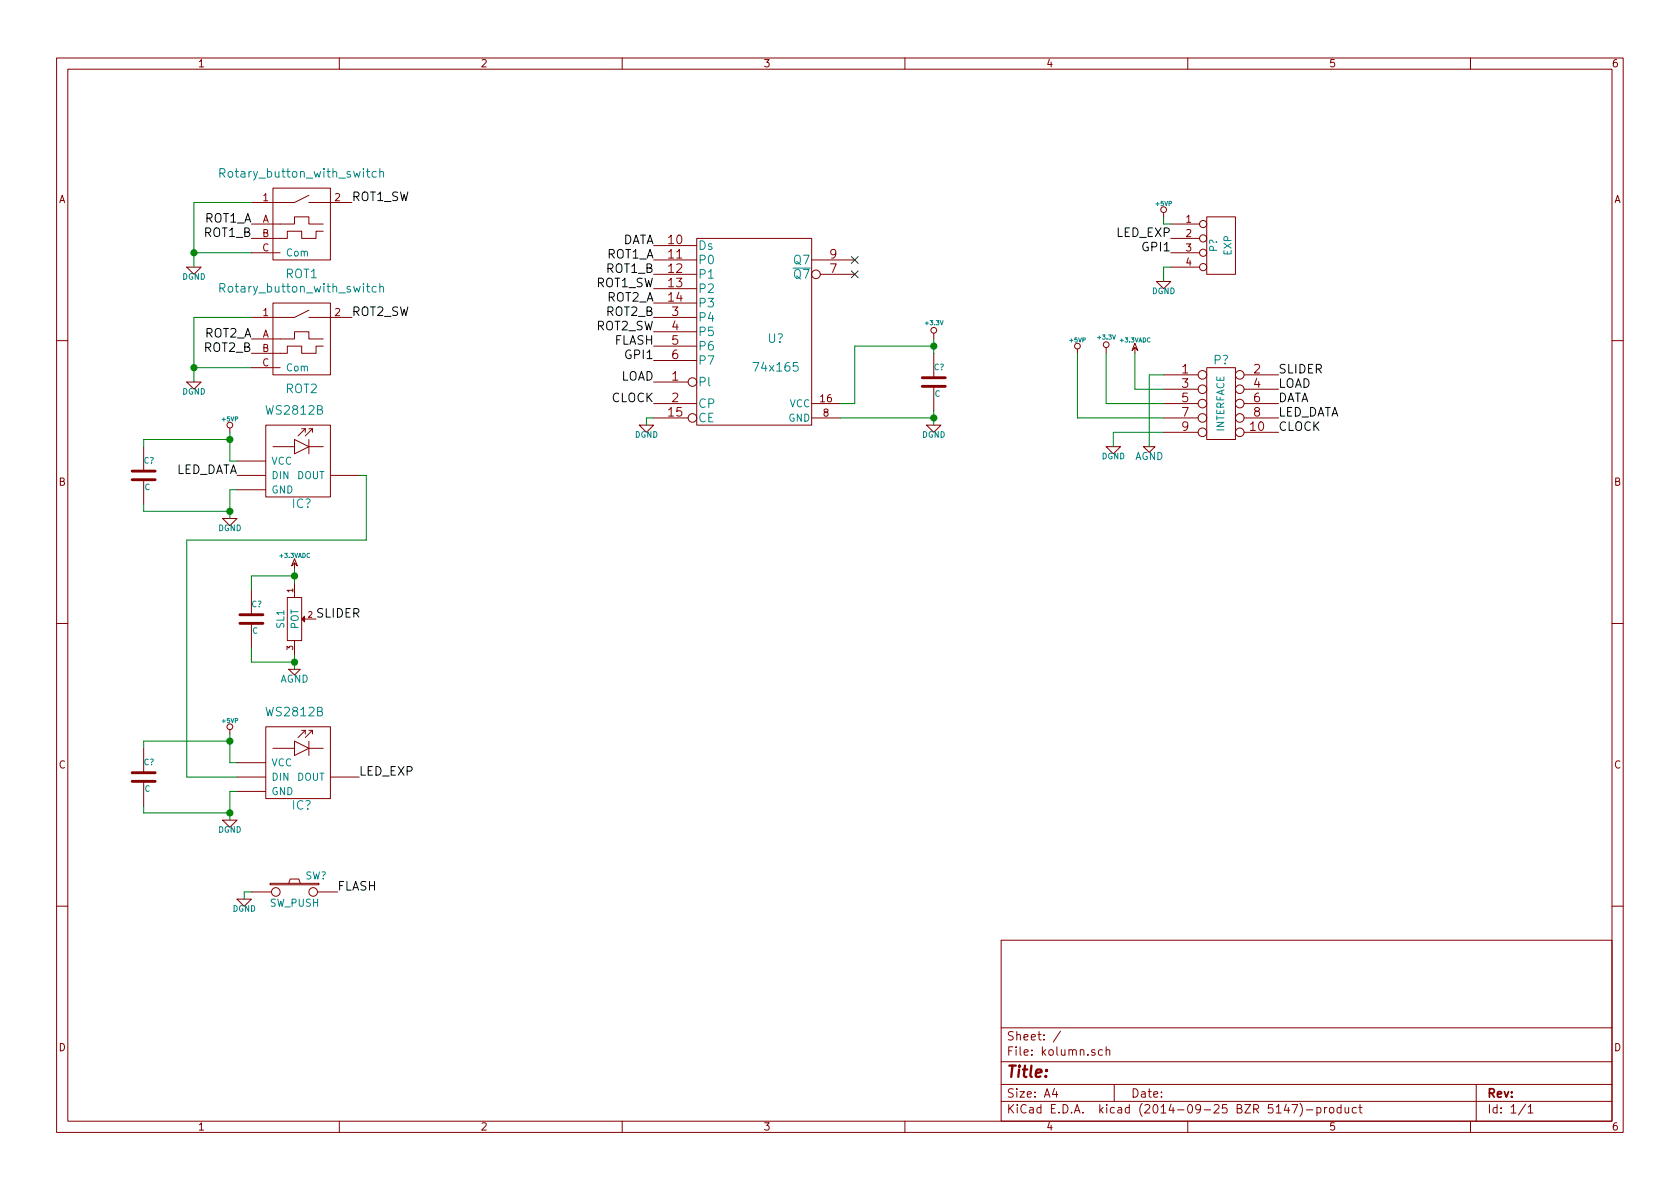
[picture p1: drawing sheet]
<svg xmlns="http://www.w3.org/2000/svg" width="297mm" height="210mm" viewBox="0 0 297 210" stroke-linecap="round" stroke-linejoin="round" font-family="sans-serif">
<g fill="none" stroke="#840000" stroke-width=".18">
<path d="M10 10.3h277v189.9h-277zM12 12.2h273v186.1h-273zM60 10.3v1.9M110 10.3v1.9M160 10.3v1.9M210 10.3v1.9M260 10.3v1.9M44.4 39.6h7.7v-1.3h2.5v1.3h2.5M48.3 33.3h10.1v12.7h-10.1zM54.6 34.5l-2.5 1.3h-7.7M54.6 35.8h7.6M205.7 37.6v.7"/>
<path d="M207 39.6h5.1M213.4 38.3h5v10.2h-5zM33 47.2h2.6l-1.3 1.3zM44.4 59.9h7.7v-1.2h2.5v1.2h2.5M44.4 44.7h5.1M48.3 53.6h10.1v12.7h-10.1zM54.6 54.9l-2.5 1.2h-7.7M54.6 56.1h7.6M57.1 40.9h-1.2v1.3h-2.6v-1.3h-2.5v1.3h-6.4M115.6 56.1h7.6M115.6 58.7h7.6M115.6 48.5h7.6"/>
<path d="M115.6 46h7.6M115.6 43.4h7.6M115.6 51h7.6M115.6 53.6h7.6M123.2 42.2h20.3v33h-20.3zM143.5 46h7.6M145 48.5h6.1M165.1 58.9v1M204.5 49.8h2.5l-1.3 1.2zM207 42.2h5.1M207 44.7h5.1M207 47.2h5.1"/>
<path d="M10 60.2h2M25.4 79v4.3M33 67.6h2.6l-1.3 1.2zM40.6 75.7v.7M44.4 65h5.1M47 75.2h11.4v12.7h-11.4zM48.3 79h3.8M52.1 77.7l2.5 1.3-2.5 1.3zM53.3 75.8h.7M54 75.8l-1.3 1.3M54 75.8v.6M54.6 79h2.5"/>
<path d="M54.6 75.8h.6M54.6 77.7v2.6M55.2 76.4v-.6l-1.2 1.3M57.1 61.2h-1.2v1.3h-2.6v-1.3h-2.5v1.3h-6.4M113 75.2h2.6l-1.3 1.2zM115.6 67.6h6.1M115.6 71.4h7.6M115.6 61.2h7.6M115.6 63.7h7.6M115.6 73.9h6.1M143.5 71.4h5.1M143.5 73.9h5.1"/>
<path d="M163.8 75.2h2.6l-1.3 1.2zM165.1 62.5v4.3M165.1 68.3v4.3M190.5 61.7v.8M195.6 61.5v1M195.6 79h2.5l-1.3 1.3zM200.7 61.5v1M200.7 60.7l.5 1.3-.5-.5-.5 .5zM202.2 79h2l-1 1zM205.7 71.4h6.1M205.7 73.9h6.1M205.7 66.3h6.1"/>
<path d="M205.7 68.8h6.1M205.7 76.4h6.1M213.4 65h5v12.7h-5zM220 71.4h6.1M220 73.9h6.1M220 66.3h6.1M220 68.8h6.1M220 76.4h6.1M285 60.2h2M25.4 84.8v4.3M39.4 91.7h2.5l-1.3 1.3zM41.9 84.1h5.1"/>
<path d="M41.9 86.6h5.1M41.9 81.5h5.1M52.1 99.6v1M52.1 98.8l.5 1.3-.5-.5-.5 .5zM58.4 84.1h5.1M10 110.3h2M44.4 104.4v4.3M44.4 110.2v4.3M50.8 105.7h2.5v7.6h-2.5zM51.1 118.4h2l-1 1zM52.1 103.1v2.6M52.1 113.3v2.5"/>
<path d="M53.8 109.5h2.1M285 110.3h2M25.4 132.3v4.3M25.4 138.2v4.3M40.6 129v.8M41.9 137.4h5.1M41.9 139.9h5.1M41.9 134.9h5.1M47 128.5h11.4v12.7h-11.4zM48.3 132.3h3.8M52.1 131.1l2.5 1.2-2.5 1.3zM53.3 129.2h.7"/>
<path d="M54 129.2v.6M54 129.2l-1.3 1.2M54.6 131.1v2.5M54.6 132.3h2.5M54.6 129.2h.6M55.2 129.8v-.6l-1.2 1.2M58.4 137.4h5.1M39.4 145h2.5l-1.3 1.3zM41.9 159h2.5l-1.2 1.3zM44.4 157.7h3.6M47.8 156.2h8.6v.3h-8.6zM51.1 156.2l.2-.8h1.5l.3 .8"/>
<path d="M56.1 157.7h3.6M10 160.2h2M177 166.3h108v32h-108zM285 160.2h2M60 198.3v1.9M110 198.3v1.9M160 198.3v1.9M177 194.8h108M177 191.8h108M177 187.8h108M177 181.8h108M186.4 192.5l-.3 1h.9"/>
<path d="M186.8 193v1M187.5 182.3l-1.3 2M194.9 185.7l-.4-.1-.3 .3 .1 .6 .2 .1 .4-.1M195.6 185.7l.2-.1 .4 .1v.9M195.6 185.1v1.5M197 191.8v3M210 198.3v1.9M227.4 195.2l-.3 1.1h.9M227.8 195.8v1M228.4 195.3h1l-.6 1.5M229.8 195.1a1.71 1.71 0 0 1 0 2.3M231 196.3h1.1"/>
<path d="M232.8 195.9l.5-.1 .3 .3-.2 .6h-.6M232.8 195.8v1.5M234.2 195.8v1M234.6 195.8l-.4 .3M235.1 196l.2-.2 .5 .2v.5l-.1 .2-.4 .1-.2-.1zM237.1 195.9l-.4-.1-.3 .3 .1 .6 .2 .1 .4-.1M237.1 195.3v1.5M237.8 195.8l.1 .9 .4 .1 .2-.1M238.5 195.8v1M239.8 195.9l-.4-.1-.3 .3 .1 .6 .2 .1 .4-.1M240.3 195.8h.5M240.5 195.3v1.3l.3 .2"/>
<path d="M260 198.3v1.9M261 191.8v6.5M269.7 195.2l-1.2 2M270.2 195.8l.4-.5v1.5M270.2 196.8h.8"/>
<circle cx="205.7" cy="37.1" r=".51"/>
<circle cx="212.7" cy="39.6" r=".63"/>
<circle cx="144.3" cy="48.5" r=".76"/>
<circle cx="165.1" cy="58.4" r=".51"/>
<circle cx="212.7" cy="44.7" r=".63"/>
<circle cx="212.7" cy="42.2" r=".63"/>
<circle cx="212.7" cy="47.2" r=".63"/>
<circle cx="40.6" cy="75.2" r=".51"/>
<circle cx="122.4" cy="73.9" r=".76"/>
<circle cx="122.4" cy="67.6" r=".76"/>
<circle cx="190.5" cy="61.2" r=".51"/>
<circle cx="195.6" cy="61" r=".51"/>
<circle cx="212.6" cy="66.3" r=".76"/>
<circle cx="212.6" cy="71.4" r=".76"/>
<circle cx="212.6" cy="76.4" r=".76"/>
<circle cx="212.6" cy="68.8" r=".76"/>
<circle cx="212.6" cy="73.9" r=".76"/>
<circle cx="219.2" cy="71.4" r=".76"/>
<circle cx="219.2" cy="76.4" r=".76"/>
<circle cx="219.2" cy="68.8" r=".76"/>
<circle cx="219.2" cy="73.9" r=".76"/>
<circle cx="219.2" cy="66.3" r=".76"/>
<circle cx="40.6" cy="128.5" r=".51"/>
<circle cx="48.8" cy="157.7" r=".76"/>
<circle cx="55.4" cy="157.7" r=".76"/>
</g>
<path d="M38.9 30.6h.7l.2-.3-.1-.3-.2-.2h-.6v1.5M66.5 30.4a.48 .48 0 0 0-.6 .1v.7a.48 .48 0 0 0 .6 .1M67.2 30.5v-.1a.36 .36 0 0 1 .6 .2v.7M67.2 29.8v1.5M38.9 50.9h.7l.2-.3-.1-.3-.2-.2h-.6v1.6M66.5 50.7a.48 .48 0 0 0-.6 .1v.7a.48 .48 0 0 0 .6 .1M67.2 50.8v-.1a.36 .36 0 0 1 .6 .2v.8M67.2 50.1v1.6" fill="none" stroke="#008484" stroke-width=".18"/>
<path d="M53.3 109.5l.5-.5v1z" fill="#840000" stroke="#840000" stroke-width=".18"/>
<path d="M163.1 68.3h4M163.1 66.8h4M23.4 84.8h4M23.4 83.3h4M42.4 110.2h4.1M42.4 108.7h4.1M23.4 138.2h4M23.4 136.6h4" fill="none" stroke="#840000" stroke-width=".51"/>
<g fill="none" stroke="#008400" stroke-width=".18">
<path d="M44.4 35.8h-10.1v11.4M205.7 38.3v1.3h1.3M34.3 44.7h10.1M44.4 56.1h-10.1v11.5M165.1 59.9v2.6M207 47.2h-1.3v2.6M34.3 65h10.1M40.6 77.7h-15.2v1.3M40.6 76.4v5.1h1.3M115.6 73.9h-1.3v1.3M148.6 73.9h16.5M165.1 72.6v2.6"/>
<path d="M165.1 61.2h-14v10.2h-2.5M190.5 62.5v11.4h15.2M195.6 62.5v8.9h10.1M200.7 62.5v6.3h5M205.7 66.3h-2.5v12.7M205.7 76.4h-8.9v2.6M25.4 89.1v1.3h15.2M41.9 86.6h-1.3v5.1M63.5 84.1h1.3v11.4h-31.8v41.9h8.9M44.4 114.5v2.6h7.7M52.1 101.8h-7.7v2.6M52.1 100.6v2.5"/>
<path d="M52.1 115.8v2.6M40.6 129.8v5.1h1.3M40.6 131.1h-15.2v1.2M41.9 139.9h-1.3v5.1M25.4 142.5v1.3h15.2M44.4 157.7h-1.2v1.3"/>
</g>
<g fill="#008400" stroke="#008400" stroke-width=".25">
<circle cx="40.6" cy="90.4" r=".51"/>
<circle cx="40.6" cy="77.7" r=".51"/>
<circle cx="40.6" cy="143.8" r=".51"/>
<circle cx="40.6" cy="131.1" r=".51"/>
<circle cx="34.3" cy="44.7" r=".51"/>
<circle cx="34.3" cy="65" r=".51"/>
<circle cx="165.1" cy="73.9" r=".51"/>
<circle cx="165.1" cy="61.2" r=".51"/>
<circle cx="52.1" cy="117.1" r=".51"/>
<circle cx="52.1" cy="101.8" r=".51"/>
</g>
<path d="M150.5 45.4l1.2 1.2M150.5 47.9l1.2 1.2M151.7 45.4l-1.2 1.2M151.7 47.9l-1.2 1.2" fill="none" stroke="#000084" stroke-width=".18"/>
<text font-size="2.8" fill="#840000" x="178" y="190.5">Title:</text>
<g font-size="2.1" fill="#008484">
<text x="39.5" y="31.4">Rotary_button_with_switch</text>
<text x="123.4" y="44.2">Ds</text>
<text x="123.4" y="46.7">P0</text>
<text x="140.4" y="46.7">Q7</text>
<text x="39.5" y="51.7">Rotary_button_with_switch</text>
<text x="50.5" y="49.2">ROT1</text>
<text x="123.4" y="49.3">P1</text>
<text x="123.4" y="51.8">P2</text>
<text x="140.4" y="49.3">Q7</text>
<text x="123.4" y="56.9">P4</text>
<text x="123.4" y="59.4">P5</text>
<text x="123.4" y="54.4">P3</text>
<text x="123.4" y="62">P6</text>
<text x="123.4" y="64.5">P7</text>
<text x="133.6" y="65.7">74x165</text>
<text x="135.8" y="60.6">U?</text>
<text x="214.6" y="64.4">P?</text>
<text x="50.5" y="69.5">ROT2</text>
<text x="123.4" y="68.3">Pl</text>
<text x="47.2" y="73.3">WS2812B</text>
<text x="123.4" y="72.1">CP</text>
<text x="123.4" y="74.7">CE</text>
<text x="51.6" y="89.8">IC?</text>
<text x="47.2" y="126.7">WS2812B</text>
<text x="51.6" y="143.2">IC?</text>
</g>
<g font-size="2.1">
<text x="62.2" y="35.6">ROT1_SW</text>
<text x="36.1" y="39.4">ROT1_A</text>
<text x="36.1" y="41.9">ROT1_B</text>
<text x="197.3" y="41.9">LED_EXP</text>
<text x="107.2" y="45.7">ROT1_A</text>
<text x="109.7" y="43.2">DATA</text>
<text x="202.2" y="44.4">GPI1</text>
<text x="105.3" y="50.8">ROT1_SW</text>
<text x="107.2" y="48.3">ROT1_B</text>
<text x="107.2" y="53.3">ROT2_A</text>
<text x="36.1" y="59.7">ROT2_A</text>
<text x="62.2" y="55.9">ROT2_SW</text>
<text x="105.3" y="58.4">ROT2_SW</text>
<text x="107.2" y="55.9">ROT2_B</text>
<text x="36.1" y="62.2">ROT2_B</text>
<text x="108.5" y="61">FLASH</text>
<text x="110.7" y="63.5">GPI1</text>
<text x="108" y="71.1">CLOCK</text>
<text x="109.6" y="67.3">LOAD</text>
<text x="226.1" y="71.1">DATA</text>
<text x="226.1" y="68.6">LOAD</text>
<text x="226.1" y="66">SLIDER</text>
<text x="226.1" y="76.2">CLOCK</text>
<text x="226.1" y="73.7">LED_DATA</text>
<text x="30.6" y="83.8">LED_DATA</text>
<text x="55.9" y="109.2">SLIDER</text>
<text x="63.5" y="137.2">LED_EXP</text>
<text x="59.7" y="157.5">FLASH</text>
</g>
<g font-size="2.1" fill="#840000">
<text x="118.2" y="43.2">10</text>
<text x="118.2" y="45.7">11</text>
<text x="146.7" y="45.7">9</text>
<text x="118.2" y="48.3">12</text>
<text x="118.2" y="50.8">13</text>
<text x="118.2" y="53.3">14</text>
<text x="146.7" y="48.3">7</text>
<text x="118.8" y="55.9">3</text>
<text x="118.8" y="58.4">4</text>
<text x="118.8" y="61">5</text>
<text x="118.8" y="63.5">6</text>
<text x="118.8" y="67.3">1</text>
<text x="118.8" y="71.1">2</text>
<text x="209" y="66">1</text>
<text x="209" y="68.6">3</text>
<text x="209" y="71.1">5</text>
<text x="221.7" y="66">2</text>
<text x="221.7" y="68.6">4</text>
<text x="221.7" y="71.1">6</text>
<text x="118.2" y="73.7">15</text>
<text x="209" y="73.7">7</text>
<text x="209" y="76.2">9</text>
<text x="221.1" y="76.2">10</text>
<text x="221.7" y="73.7">8</text>
<text x="178" y="184">Sheet: /</text>
<text x="178" y="186.7">File: kolumn.sch</text>
<text x="178" y="196.9">KiCad E.D.A. kicad (2014-09-25 BZR 5147)-product</text>
<text x="178" y="194.1">Size: A4</text>
<text x="200" y="194.1">Date:</text>
<text x="263" y="194.1">Rev:</text>
<text x="263" y="196.9">Id: 1/1</text>
</g>
<g font-size="1.8" fill="#840000">
<text x="35" y="11.9">1</text>
<text x="85" y="11.9">2</text>
<text x="135" y="11.9">3</text>
<text x="185" y="11.9">4</text>
<text x="235" y="11.9">5</text>
<text x="285" y="11.9">6</text>
<text x="10.4" y="35.9">A</text>
<text x="46.5" y="35.6">1</text>
<text x="59.2" y="35.6">2</text>
<text x="285.4" y="35.9">A</text>
<text x="46.4" y="39.4">A</text>
<text x="46.4" y="41.9">B</text>
<text x="209.7" y="39.4">1</text>
<text x="209.7" y="41.9">2</text>
<text x="46.4" y="44.4">C</text>
<text x="209.7" y="44.4">3</text>
<text x="209.7" y="47">4</text>
<text x="46.4" y="59.7">A</text>
<text x="46.5" y="55.9">1</text>
<text x="59.2" y="55.9">2</text>
<text x="46.4" y="62.2">B</text>
<text x="46.4" y="64.8">C</text>
<text x="145.1" y="71.1">16</text>
<text x="145.6" y="73.7">8</text>
<text x="10.4" y="85.9">B</text>
<text x="285.4" y="85.9">B</text>
<text x="10.4" y="135.9">C</text>
<text x="285.4" y="135.9">C</text>
<text x="10.4" y="185.9">D</text>
<text x="285.4" y="185.9">D</text>
<text x="35" y="199.9">1</text>
<text x="85" y="199.9">2</text>
<text x="135" y="199.9">3</text>
<text x="185" y="199.9">4</text>
<text x="235" y="199.9">5</text>
<text x="285" y="199.9">6</text>
</g>
<g font-size="1.8" fill="#008484">
<text x="50.5" y="45.3">Com</text>
<text x="215.2" y="44.5" transform="rotate(-90 215.2 44.5)">P?</text>
<text x="217.7" y="45.2" transform="rotate(-90 217.7 45.2)">EXP</text>
<text x="50.5" y="65.7">Com</text>
<text x="139.3" y="74.5">GND</text>
<text x="139.5" y="72">VCC</text>
<text x="216.5" y="76.4" transform="rotate(-90 216.5 76.4)">INTERFACE</text>
<text x="48" y="82.2">VCC</text>
<text x="200.6" y="81.3">AGND</text>
<text x="48" y="84.7">DIN</text>
<text x="48" y="87.2">GND</text>
<text x="52.4" y="84.7">DOUT</text>
<text x="50.2" y="111.1" transform="rotate(-90 50.2 111.1)">SL1</text>
<text x="52.8" y="111.3" transform="rotate(-90 52.8 111.3)">POT</text>
<text x="49.5" y="120.7">AGND</text>
<text x="48" y="135.5">VCC</text>
<text x="48" y="138">DIN</text>
<text x="48" y="140.6">GND</text>
<text x="52.4" y="138">DOUT</text>
<text x="53.9" y="155.5">SW?</text>
<text x="47.7" y="160.3">SW_PUSH</text>
</g>
<g font-size="1.4" fill="#008484">
<text x="32.2" y="49.4">DGND</text>
<text x="203.7" y="52">DGND</text>
<text x="165.1" y="65.5">C?</text>
<text x="32.2" y="69.8">DGND</text>
<text x="165.3" y="70.1">C</text>
<text x="112.2" y="77.4">DGND</text>
<text x="163" y="77.4">DGND</text>
<text x="25.4" y="82">C?</text>
<text x="194.8" y="81.2">DGND</text>
<text x="25.6" y="86.7">C</text>
<text x="38.6" y="93.9">DGND</text>
<text x="44.4" y="107.4">C?</text>
<text x="44.6" y="112.1">C</text>
<text x="25.4" y="135.3">C?</text>
<text x="25.6" y="140">C</text>
<text x="38.6" y="147.2">DGND</text>
<text x="41.1" y="161.2">DGND</text>
</g>
<g font-size="1.4" fill="#840000">
<text x="51.8" y="104.8" transform="rotate(-90 51.8 104.8)">1</text>
<text x="54.5" y="109.2">2</text>
<text x="51.8" y="114.9" transform="rotate(-90 51.8 114.9)">3</text>
</g>
<g font-size="1.1" fill="#008484">
<text x="204.4" y="36.4">+5VP</text>
<text x="163.7" y="57.5">+3.3V</text>
<text x="189.2" y="60.5">+5VP</text>
<text x="194.2" y="60">+3.3V</text>
<text x="198.1" y="60.5">+3.3VADC</text>
<text x="39.3" y="74.5">+5VP</text>
<text x="49.5" y="98.6">+3.3VADC</text>
<text x="39.3" y="127.8">+5VP</text>
</g>
</svg>
